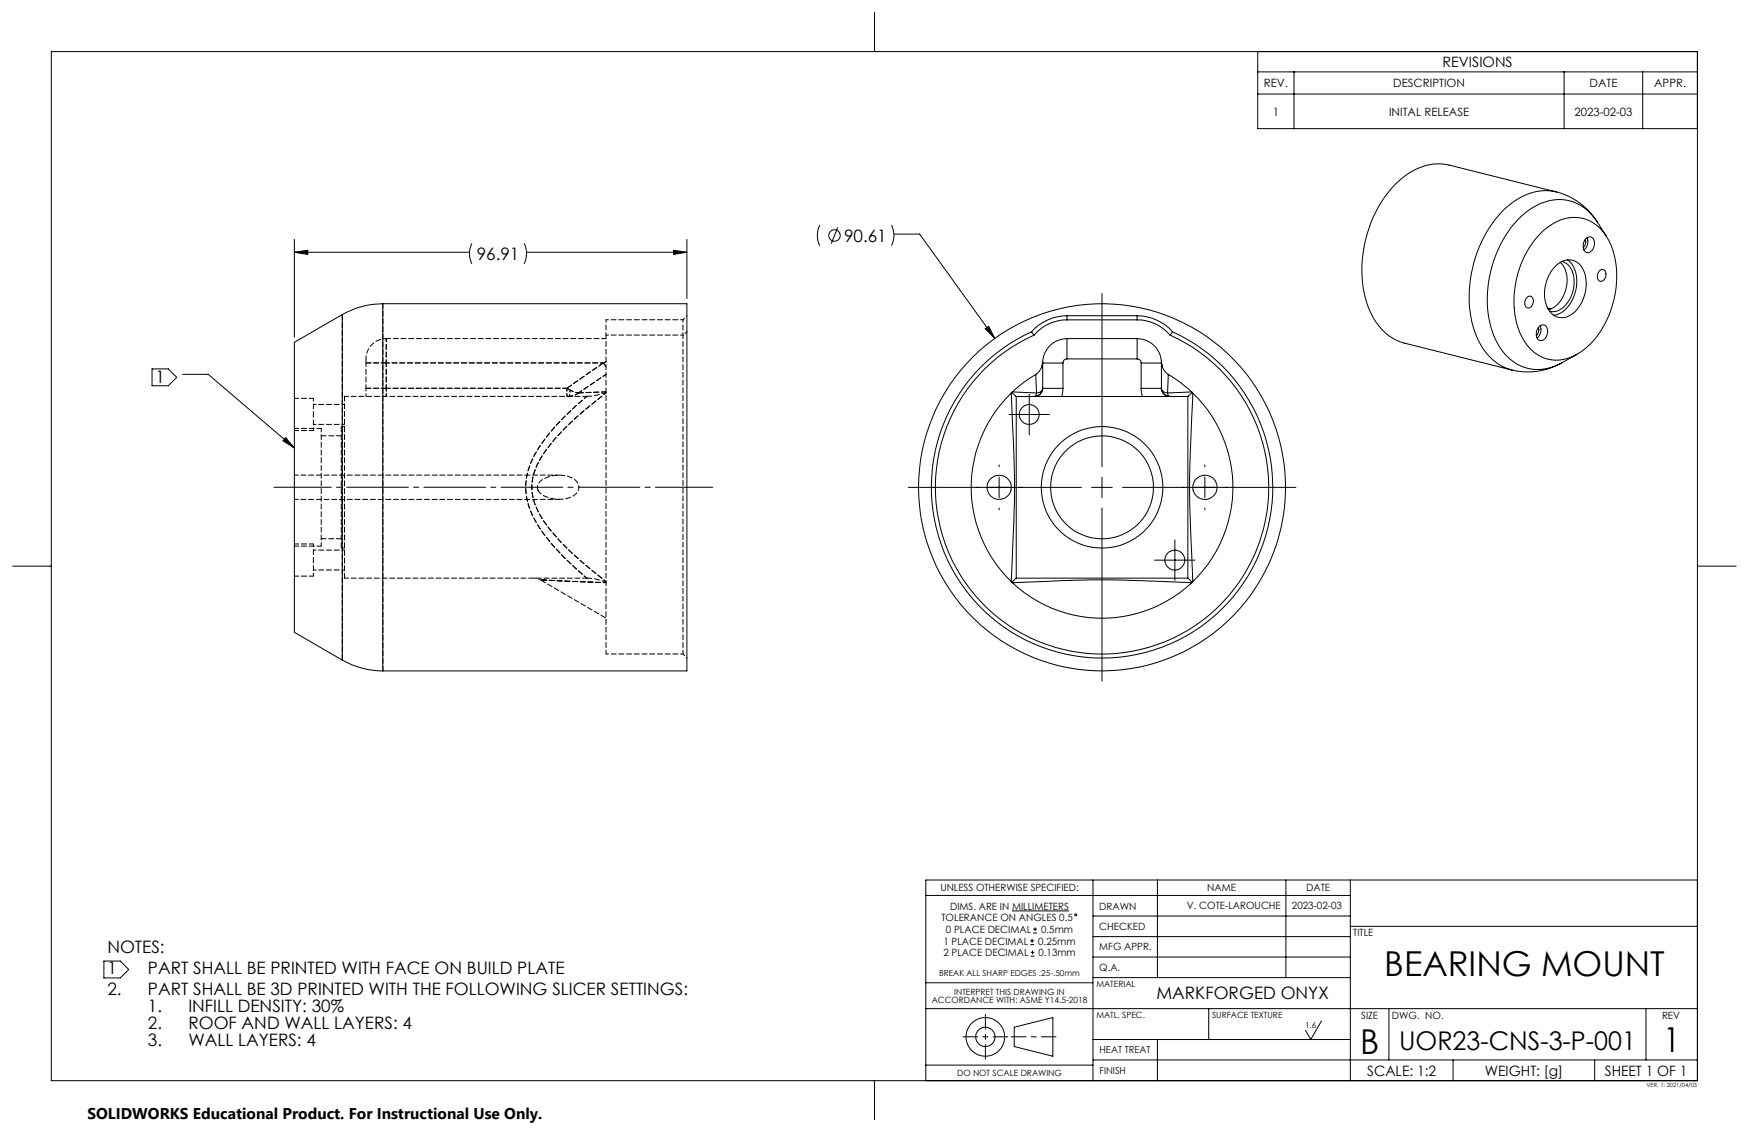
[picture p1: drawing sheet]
<svg xmlns="http://www.w3.org/2000/svg" width="432mm" height="279mm" viewBox="0 0 432 279" stroke-linecap="round" stroke-linejoin="round" font-family="sans-serif">
<g fill="none" stroke="#000" stroke-width=".25">
<path d="M12.7 12.7h406.4v254h-406.4zM215.9 3.2v9.5M310.5 12.7v19h108.6M310.5 17.7h108.6M319.5 17.7v14M386.2 17.7v14M405.6 17.7v14M310.5 23.2h108.6M72.7 59.1v24.1M169.6 59.1v14.6M202.4 55.5l-.4 1-.2 1.4 .1 1.4 .5 1.3M206.8 56.1l-1.6 4"/>
<path d="M220.1 55.5l.4 1a5.7 5.7 0 0 1-.4 4.1M220.7 57.8h6.3l18.6 25.7M380.5 57.5a11.1 11.1 0 0 1 10.2-3.6 11.3 11.3 0 0 1 7.7 8.7 24.1 24.1 0 0 1-6.9 23.3 9.9 9.9 0 0 1-11.5 1.9 14.1 14.1 0 0 1-6.2-11.9 24.5 24.5 0 0 1 6.7-18.4zM384.2 47.4a16.5 16.5 0 0 1 10.2 7.5M384.2 47.4l-26.4-6.7a14.1 14.1 0 0 0-13.2 4.6 30.6 30.6 0 0 0-6.7 30.7 13.5 13.5 0 0 0 8.9 8.7l26.5 6.6M384.2 47.4a13.2 13.2 0 0 0-11.6 3.3 30.3 30.3 0 0 0-9.9 24 20.5 20.5 0 0 0 5.5 13.8 11.2 11.2 0 0 0 5.1 2.8M391.3 59.2a1.57 1.57 0 0 1-.4 1.9M391.5 58.9a1.2 1.2 0 0 1 1.5-.3 1.2 1.2 0 0 1 .7 1.3 2.05 2.05 0 0 1-2 2.4 2.2 2.2 0 0 1-.2-3.4zM391.8 58.7a2.54 2.54 0 0 1-.7 3M396.6 58.3l-2.2-3.5a11 11 0 0 0-15.9-3.6 25.8 25.8 0 0 0-10.9 17.7 23.3 23.3 0 0 0 3.4 17.8 10.9 10.9 0 0 0 14.7 2.8l3.6-2M72.7 62.3l3.3-.5v1zM72.7 62.3h43.2"/>
<path d="M84.5 77.6l-11.8 6.9v71.6l11.8 6.8M84.5 77.6v85.3M94.5 75a20.7 20.7 0 0 0-10 2.6M94.5 75h75.1v90.6h-75.1M94.5 75v90.6M116.5 60.1l-.6 2 .1 1.4 .5 1.6M129.4 60.1l.4 1 .2 1.3-.2 1.7-.4 1M130 62.3h39.6M166.3 61.8l3.3 .5-3.3 .5zM263.4 77.9a11.8 11.8 0 0 0-8.7 4M263.4 79a10.7 10.7 0 0 0-8.1 3.7M263.4 77.9h17.3"/>
<path d="M263.4 79h17.3M263.4 77.9v1.1M272.1 72.4v42.8M280.7 77.9a11.8 11.8 0 0 1 8.8 4M280.7 79a10.7 10.7 0 0 1 8.2 3.7M280.7 77.9v1.1M376.8 73.6a.97 .97 0 0 1 1.3-.4 .97 .97 0 0 1 .5 1.3 1.28 1.28 0 0 1-1.8 1.3 1.85 1.85 0 0 1 0-2.2zM382.1 76l.8 .2M383.9 65.8a4.1 4.1 0 0 1 4.3-1.6 4.1 4.1 0 0 1 3.1 3.5 9.6 9.6 0 0 1-3.5 10.1 4 4 0 0 1-6.2-2.9 9.9 9.9 0 0 1 2.3-9.1zM385.2 64.8a7.2 7.2 0 0 1 .6 8.6 5.7 5.7 0 0 1-3.5 3M385.7 64.5a4.9 4.9 0 0 1 2.9 5.4 7.5 7.5 0 0 1-4.4 6.9h-1.6M387 64.1a7.2 7.2 0 0 1 2 7.8 7.2 7.2 0 0 1-5.4 5.9"/>
<path d="M394.9 66.8a.95 .95 0 0 1 1.3-.1 .95 .95 0 0 1 .3 1.2 1.26 1.26 0 0 1-1.7 1.4 1.81 1.81 0 0 1 .1-2.5zM37.5 91.1h4.1l2 2-2 2.1h-4.1zM45 92.4h6.4l21.3 18.2M243.2 81.1l.9-.6 1.5 3zM249.7 97a332.8 332.8 0 0 1 .6 32l-.6 14.5M249.7 97a32.3 32.3 0 0 0 0 46.5M249.8 96.9l1.1 1h4.5M249.9 96.7l6 .3M249.9 96.7l-.2 .3M250.9 97.9v44.8M254.1 97.3v10M254.7 81.9a42.1 42.1 0 0 0-15.8 64.4 42.1 42.1 0 0 0 66.3 0 42.1 42.1 0 0 0-15.7-64.4"/>
<path d="M254.7 81.9l.6 .8M255.3 82.7a41.2 41.2 0 0 0-15.6 62.9 41.2 41.2 0 0 0 64.8 0 41.2 41.2 0 0 0-15.6-62.9M255.5 97.9h6.6M255.7 92.4l.2 4.6M255.7 92.4a31.9 31.9 0 0 0-5.8 4.3M255.9 97l-.2 .7-.3 .2M257.2 90.5l-.7 1.2-.8 .7M257.3 96.3l-.4 .4-1 .3M257.3 96.3a2.07 2.07 0 0 1-1.9 1.6M257.4 89.6l-.2 .9M257.4 89.6v6.2M257.4 95.8a2.05 2.05 0 0 1-2 2.1"/>
<path d="M257.4 95.8h5M257.4 89.6h5M257.4 89.3l-.2 1.2M257.4 89.3v.3M257.4 95.8l-.1 .5M262.1 97.9h19.9M262.4 95.8l-.3 2.1M262.4 89.6v6.2M263.4 83.6a6 6 0 0 0-6 5.7M263.4 83.6v5M263.4 88.6a.97 .97 0 0 0-1 1M263.4 83.6h17.3"/>
<path d="M263.4 88.6h17.3M280.7 83.6a6 6 0 0 1 6 5.7M280.7 83.6v5M280.7 88.6a.97 .97 0 0 1 1 1M281.7 95.8l.3 2.1M281.7 95.8h5M281.7 89.6h5M281.7 89.6v6.2M282 97.9h6.6M286.7 89.6l.2 .9M286.7 89.6v6.2M286.7 95.8a2.05 2.05 0 0 0 2 2.1"/>
<path d="M286.7 95.8l.1 .5M286.7 89.3l.2 1.2M286.7 89.3v.3M286.8 96.3l.9 .6 .6 .1M286.8 96.3a2.07 2.07 0 0 0 2 1.6M286.9 90.5a3.8 3.8 0 0 0 1.5 1.9M288.3 97l.2 .7 .3 .2M288.4 92.4l-.1 4.6M288.4 92.4a31.9 31.9 0 0 1 5.8 4.3M288.8 97.9h4.5M289.5 81.9l-.6 .8M293.3 97.9v44.8"/>
<path d="M294.2 96.7l-5.9 .3M294.2 96.7l.2 .2M294.4 96.9l-1.1 1M294.4 96.9l.1 .1M294.5 97a318.7 318.7 0 0 0-.3 39.1l.3 7.4M294.5 97a32.2 32.2 0 0 1 0 46.5M379.8 80.9a1.71 1.71 0 0 1-.5 1.9M380.2 80.5a1.2 1.2 0 0 1 1.3-.1 1.2 1.2 0 0 1 .6 1.2 1.92 1.92 0 0 1-2.2 2.4 2.35 2.35 0 0 1 .3-3.5zM380.2 80.4a2.56 2.56 0 0 1-.7 3M385.7 89.5a16.8 16.8 0 0 1-12.4 1.8M70.5 108l2.2 2.6-2.9-1.8zM246.7 114.8v.4"/>
<path d="M246.7 117.8v5M249.1 102.3h10M272.1 117.8v5M297.5 114.8v.4M297.5 117.8v5M3.1 139.7h9.6M224.2 120.3h42.8M246.7 125.4v.4M269.5 120.3h5.1M272.1 125.4v42.7M277.1 120.3h42.8M285 138.3h10"/>
<path d="M290.1 133.2v10.1M297.5 125.4v.4M419.1 139.7h9.5M249.7 143.5l.2 .3M249.9 143.8a347.1 347.1 0 0 1 44.3 0M249.9 143.8a32.3 32.3 0 0 0 44.3 0M293.3 142.7h-42.4l-1.1 1M293.3 142.7l1.1 1M294.4 143.7l-.2 .1M294.5 143.5l-.1 .2M84.5 162.9a20.7 20.7 0 0 0 10 2.7M269.8 217.2v49.5"/>
<path d="M285.8 217.2v24.1M317.5 217.2v24.1M333.4 217.2v49.5M419.1 217.2h-190.5v49.5M25.6 237.2h4.1l2.1 2.1-2.1 2.1h-4.1zM228.6 221h104.8M249.9 224.8h14M254.4 233.2h.9M254.4 232.2h.9M254.5 236h.9M254.5 235.1h.9M254.8 231.7v1"/>
<path d="M254.9 234.6v.9M255.1 230.3h.9M255.1 229.3h.9M255.6 228.9v.9M269.8 231.2h63.6M269.8 226.1h63.6M269.8 236.2h63.6M333.4 228.6h85.7M228.6 249h190.5M228.6 242.6h41.2M250.4 253.5l9.5-2.4v9.6l-9.5-2.4zM269.8 241.3h63.6"/>
<path d="M269.8 256.6h63.6M285.8 256.6v10.1M298.4 249v7.6M326.2 252l-2.6 4.6-1.3-2.3M342.9 249v12.6M406.4 249v12.6M215.9 266.7v9.6M228.6 262.9h41.2M269.8 261.6h149.3M358.7 261.6v5.1M393.7 261.6v5.1"/>
<circle cx="206" cy="58.1" r="1.42"/>
<circle cx="254.1" cy="102.3" r="2.46"/>
<circle cx="246.7" cy="120.3" r="3"/>
<circle cx="272.1" cy="120.3" r="12.7"/>
<circle cx="272.1" cy="120.3" r="15"/>
<circle cx="272.1" cy="120.3" r="45.3"/>
<circle cx="290" cy="138.2" r="2.46"/>
<circle cx="297.5" cy="120.3" r="2.99"/>
<circle cx="265.6" cy="225.8" r=".23"/>
<circle cx="243.3" cy="255.9" r="2.38"/>
<circle cx="243.3" cy="255.9" r="4.8"/>
</g>
<g fill="none" stroke="#000" stroke-width=".25" stroke-dasharray="1.3 .6" stroke-dashoffset=".6">
<path d="M149.6 78.9v3.8M168.6 78.9v3.8M85.1 99.8h-7.7M90.4 95.8v2M95.4 97.8v-2M95.4 95.8v2M140 95.8v2M140 97.8v-2M149 89.6l.6 .9M149.6 90.5l-.6-.9M149.6 97l-1.1 .9a72.4 72.4 0 0 0-14 13.6 13.3 13.3 0 0 0-1.5 15.1 52.5 52.5 0 0 0 13.6 14.5l3 2.4M169.6 81.9l-1 .8"/>
<path d="M77.4 102.3v-4M77.4 106.3v-4M77.4 104.7h7.7M77.4 138.2v-3.9M85.1 135.8h-7.7M77.4 142.2v-4M77.4 140.7h7.7M149.6 143.5a70.1 70.1 0 0 1-15.4-15 13.1 13.1 0 0 1-.7-15.4 55.4 55.4 0 0 1 13.4-13.9l2.7-2.2M149.6 143.8l-16.2-.7 16.2 .7"/>
</g>
<path d="M85.1 97.8h59.7M142.9 97l-1.4 .7-1.1 .1M149 89.6l.6-.3M149.6 89.3l-.6 .3M168.6 82.7v78.7M138.1 117.3h-65.4M72.7 123.3h65.4M85.1 142.7h59.7M149.6 161.4v-78.7" fill="none" stroke="#000" stroke-width=".25" stroke-dasharray="1.3 .6" stroke-dashoffset=".3"/>
<path d="M149.6 78.9h19M168.6 78.9l1-1M149.6 82.7h19M149.6 161.4h19M168.6 161.4l1 1" fill="none" stroke="#000" stroke-width=".25" stroke-dasharray="1.3 .6" stroke-dashoffset=".7"/>
<path d="M95.4 95.8h-5M95.4 89.6h-5M144.9 97.8h.1M145 97.8h-.2M132.8 121a2.19 2.19 0 0 1 1.5-2.8 7.3 7.3 0 0 1 8 .6 2.34 2.34 0 0 1-1.1 3.8 7.7 7.7 0 0 1-8-1.1l-.4-.5M138.1 123.3h.1M144.8 142.7h.2M145 142.7h-.1" fill="none" stroke="#000" stroke-width=".25" stroke-dasharray="1.3 .6"/>
<path d="M77.4 98.3h-4.7M95.4 95.8h44.6M140 95.8h-44.6M149.6 96.9l-1.7 .5-2.9 .4M149.6 83.6h-54.2M72.7 106.3h4.7M79.3 105.7h-6.6M72.7 134.8h6.6M77.4 134.3h-4.7M72.7 142.2h4.7M149.6 143.7a13.3 13.3 0 0 0-4.6-1" fill="none" stroke="#000" stroke-width=".25" stroke-dasharray="1.3 .6" stroke-dashoffset=".2"/>
<path d="M142.9 97l6.7-.3M149.6 96.7l-6.7 .3M84.3 107.6h-5M79.3 133h5M85.1 142.7v-44.9M94.5 165.6v-90.6" fill="none" stroke="#000" stroke-width=".25" stroke-dasharray="1.3 .6" stroke-dashoffset=".1"/>
<path d="M90.4 89.6v6.2M95.4 95.8v-6.2M95.4 89.6v6.2M142.9 97l6.7-4.6M144.8 97.8a53.6 53.6 0 0 0-12.9 14.5 15.8 15.8 0 0 0 .7 17.1 55.4 55.4 0 0 0 12.2 13.3M149.6 92.4l-6.7 4.6M79.3 105.7v29.1M85.1 105.3h-.8M84.3 135.3h.8M144.8 142.7a50.7 50.7 0 0 1-13.3-15.5 15.9 15.9 0 0 1 1.5-16.7 57.2 57.2 0 0 1 11.8-12.7" fill="none" stroke="#000" stroke-width=".25" stroke-dasharray="1.3 .6" stroke-dashoffset=".4"/>
<path d="M140.4 97.8l.4-1.5M140.8 96.3l-.4 1.5M133.4 143.1l-1.5-.4" fill="none" stroke="#000" stroke-width=".25" stroke-dasharray="1.3 .6" stroke-dashoffset=".8"/>
<path d="M90.4 88.6v1M95.4 89.6v-6M95.4 83.6a5 5 0 0 0-5 5M95.4 89.6h53.6M95.4 83.6v6M140 95.8l.8 .5M140.8 96.3l-.8-.5M142.9 97l-1.2-.3-.9-.4M149 89.6h-53.6" fill="none" stroke="#000" stroke-width=".25" stroke-dasharray="1.3 .6" stroke-dashoffset=".5"/>
<path d="M84.5 77.6v85.3M140 95.8l9-6.2M149 89.6l-9 6.2M84.3 105.3v30" fill="none" stroke="#000" stroke-width=".25" stroke-dasharray="1.3 .6" stroke-dashoffset="-.1"/>
<path d="M133.4 143.1l16.2 9.5" fill="none" stroke="#000" stroke-width=".25" stroke-dasharray="1.3 .6" stroke-dashoffset="-.2"/>
<path d="M176 120.3h-108.4" fill="none" stroke="#000" stroke-width=".25" stroke-dasharray="15.2 1.3 1.3 1.3" stroke-dashoffset="1.1"/>
<path d="M237.8 255.9h11M249.7 255.9h11M243.3 261.4v-11" fill="none" stroke="#000" stroke-width=".25" stroke-dasharray="15.2 1.3 1.3 1.3" stroke-dashoffset="11.6"/>
<g fill="#000">
<path d="M70.5 108l2.2 2.6-2.9-1.8z"/>
<path d="M243.2 81.1l2.4 2.4-1.5-3zM72.7 62.3l3.3-.5v1zM166.3 61.8l3.3 .5-3.3 .5z"/>
</g>
<g font-size="8.5">
<text x="341.8" y="241">BEARING MOUNT</text>
<text x="335.8" y="260">B</text>
<text x="410.6" y="259.8">1</text>
</g>
<text font-size="6.4" x="345.4" y="259.2">UOR23-CNS-3-P-001</text>
<g font-size="4.2">
<text x="208.4" y="59.7">90.61</text>
<text x="117.7" y="64.2">96.91</text>
<text x="38.4" y="94.6">1</text>
<text x="26.5" y="235.3">NOTES:</text>
<text x="26.5" y="240.4">1</text>
<text x="26.5" y="245.6">2.</text>
<text x="36.5" y="240.4">PART SHALL BE PRINTED WITH FACE ON BUILD PLATE</text>
<text x="36.5" y="245.6">PART SHALL BE 3D PRINTED WITH THE FOLLOWING SLICER SETTINGS:</text>
<text x="36.5" y="249.8">1.</text>
<text x="46.5" y="249.8">INFILL DENSITY: 30%</text>
<text x="285.5" y="246.5">MARKFORGED ONYX</text>
<text x="36.5" y="254">2.</text>
<text x="46.5" y="254">ROOF AND WALL LAYERS: 4</text>
<text x="36.5" y="258.2">3.</text>
<text x="46.5" y="258.2">WALL LAYERS: 4</text>
</g>
<text font-size="3.8" x="21.6" y="276.3">SOLIDWORKS Educational Product. For Instructional Use Only.</text>
<g font-size="3.5">
<text x="356.1" y="16.5">REVISIONS</text>
<text x="337.5" y="265.5">SCALE: 1:2</text>
<text x="366.6" y="265.5">WEIGHT: [g]</text>
<text x="396.2" y="265.5">SHEET 1 OF 1</text>
</g>
<g font-size="2.8">
<text x="312" y="21.5">REV.</text>
<text x="344" y="21.5">DESCRIPTION</text>
<text x="392.4" y="21.5">DATE</text>
<text x="408.4" y="21.5">APPR.</text>
<text x="314.2" y="28.5">1</text>
<text x="342.9" y="28.5">INITAL RELEASE</text>
<text x="388.7" y="28.5">2023-02-03</text>
</g>
<g font-size="2.5">
<text x="232.2" y="220">UNLESS OTHERWISE SPECIFIED:</text>
<text x="298.1" y="220">NAME</text>
<text x="322.5" y="220">DATE</text>
<text x="232.4" y="227.4">TOLERANCE ON ANGLES 0.5</text>
<text x="234.6" y="224.6">DIMS. ARE IN MILLIMETERS</text>
<text x="271.4" y="224.5">DRAWN</text>
<text x="293.1" y="224.4">V. COTE-LAROUCHE</text>
<text x="319" y="224.3">2023-02-03</text>
<text x="232.9" y="233.1">1 PLACE DECIMAL</text>
<text x="233.5" y="230.3">0 PLACE DECIMAL</text>
<text x="256.3" y="233.1">0.25mm</text>
<text x="257" y="230.3">0.5mm</text>
<text x="271.4" y="229.6">CHECKED</text>
<text x="334.1" y="231">TITLE</text>
<text x="232.9" y="236">2 PLACE DECIMAL</text>
<text x="256.4" y="236">0.13mm</text>
<text x="271.4" y="239.7">Q.A.</text>
<text x="271.4" y="234.6">MFG APPR.</text>
<text x="336.1" y="251.6">SIZE</text>
<text x="343.7" y="251.6">DWG. NO.</text>
<text x="410.3" y="251.6">REV</text>
</g>
<g font-size="2.4">
<text x="271.5" y="259.9">HEAT TREAT</text>
<text x="271.5" y="265">FINISH</text>
</g>
<g font-size="2.1">
<text x="235.6" y="245.5">INTERPRET THIS DRAWING IN</text>
<text x="270.7" y="243.7">MATERIAL</text>
<text x="230" y="247.6">ACCORDANCE WITH: ASME Y14.5-2018</text>
<text x="270.7" y="251.3">MATL. SPEC.</text>
<text x="299.3" y="251.3">SURFACE TEXTURE</text>
<text x="236.3" y="265.7">DO NOT SCALE DRAWING</text>
</g>
<g font-size="2">
<text x="231.9" y="241">BREAK ALL SHARP EDGES .25-.50mm</text>
<text x="322.2" y="253.8">1.6</text>
</g>
<text font-size="1.4" x="406.5" y="268.3">VER. 1: 2021/04/03</text>
</svg>
